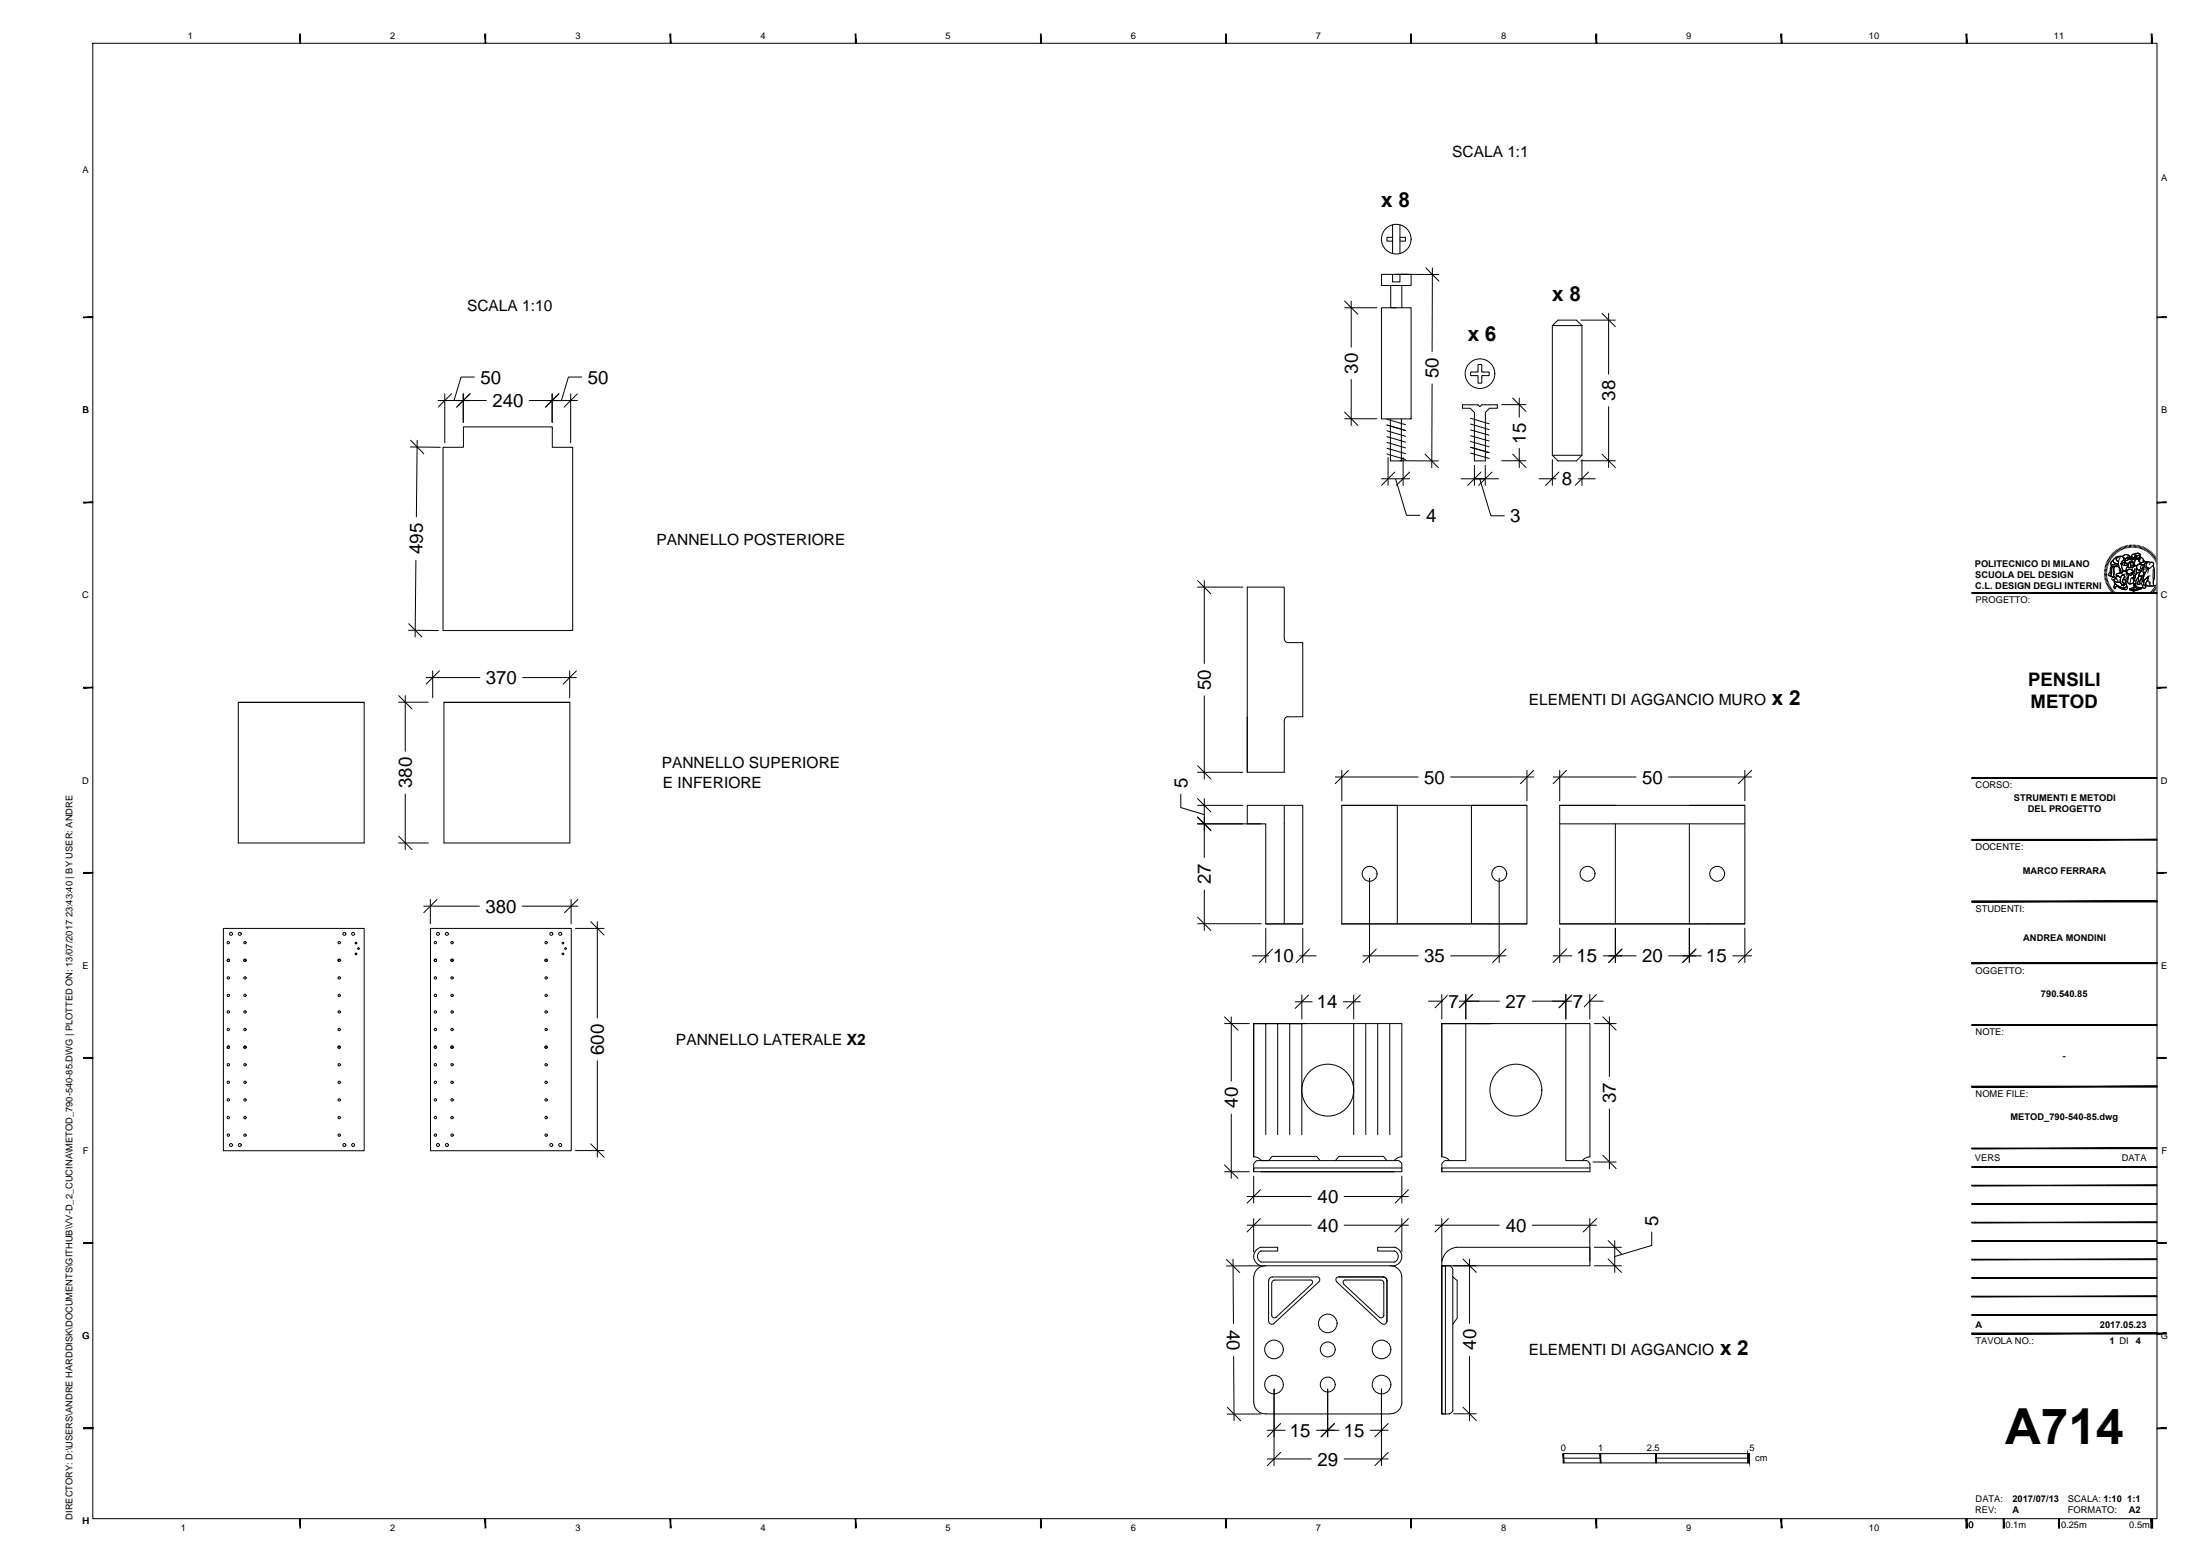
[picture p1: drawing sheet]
<svg xmlns="http://www.w3.org/2000/svg" width="594mm" height="420mm" viewBox="0 0 594 420" stroke-linecap="round" stroke-linejoin="round" font-family="sans-serif">
<!-- layer: Layer1 -->
<g fill="none" stroke="#000" stroke-width=".27">
<path d="M374 77.1h6M376 64.1h-1.5v1h1.5M376 74.1v2h2v-2M376 60.7v7.8M377 74.1h4v3h-8v-3h7M378 64.1h1.5v1h-1.5M378 60.7v7.8M373 83.1h8v30h-8zM377 83.1h-1.5v-6h3v6M399.1 98.4h1v2.1h2v.9h-2v2.1h-1v-2.1h-2v-.9h2zM419.2 87.9v35h8v-35M419.2 87.9l1.5-1.5h5l1.5 1.5"/>
<path d="M419.2 87.9h8M374.5 113.2l5.1 1.5M374.5 114.8l5.1 1.4M374.5 119.5l5.1 1.4M374.5 117.9l5.1 1.5M374.5 116.3l5.1 1.5M375.5 113.1v11.4h2.9v-11.4M394.9 109.3h4.2l.5 .5 .5-.5h4.2v.9h-2.1l-1.1 1.2v13.1h-3v-13.1l-1.1-1.2h-2.1zM397.1 112.9l5 1.5M397.1 117.6l5 1.5M397.1 116.1l5 1.4M397.1 114.5l5 1.5"/>
<path d="M397.1 119.2l5 1.5M119.6 120.8h5.5v-5.5h24v5.5h5.5v49.5h-35zM374.5 121l5.1 1.5M374.5 122.6l5.1 1.5M397.1 120.8l5 1.4M397.1 122.3l5 1.5M419.2 122.9l1.5 1.6h5l1.5-1.6M346.8 172.6v-14.1h-10v50h10v-14M346.8 172.5a1 1 0 0 0 1 1h4v20h-4M64.3 189.7h34v37.9h-34zM64.3 189.7h34M119.9 189.7h34v37.9h-34z"/>
<path d="M119.9 189.7h34M336.8 193.5v15M347.8 193.5a.99 .99 0 0 0-1 1M346.8 217.5v32h-5v-27h-5v-5h15v32h-5M362.3 217.5h15v32M412.3 217.5h-15v32M421.2 217.5h15M456.2 217.5h15M421.2 222.5h50M436.2 222.5v27M456.2 222.5v27M60.3 250.7h38v60h-38z"/>
<path d="M116.2 250.7h38.1v60h-38.1zM341.8 249.5h10M402.3 249.5h10v-32h-50v32h50M461.2 249.5h10v-32h-50v32h50M338.5 276.4v36M341.8 276.4h3.2v30M345 276.4h3.3v30M351.5 276.4h-3.2h3.2v30M352.6 276.4h-14.1h3.3v30M365.5 276.4v30M368.8 276.4v30M372 276.4v30"/>
<path d="M375.3 276.4v30M389.3 276.4v36v-36h40v36l-1.2 .3-.7 .6M395.8 276.4v37l-5.5-.1-.6 .4-.4 .7M399.1 276.4h3.2h-13h14M422.8 276.4v37l5.5-.1 .7 .4 .3 .7M338.5 312.4v-36h40v36M338.5 314.4v2M338.6 312.4l.9 .1 1.1 .9h36.9M356.5 313.4l-1-1.1h-12l-.9 1.1-3.1-.1-.6 .4-.4 .7M360.6 313.4l1-1.1h12l.9 1.1M377.5 313.3l.7 .4 .3 .7M378.5 315.4h-40v1"/>
<path d="M378.5 314.4v2h-40M378.6 312.4l-.9 .1-1.1 .8M389.3 314.4v2M389.4 312.4l.9 .1 1.1 .9M429.3 315.4h-40v1M429.3 314.4v2h-40M340.5 337.8h4.5v-1h-4.5a2.58 2.58 0 0 0-2 2.5 2.58 2.58 0 0 0 2 2.5h36.1a2.58 2.58 0 0 0 1.9-2.5 2.58 2.58 0 0 0-2-2.5h-4.5v1h4.6M340.6 337.8a1.63 1.63 0 0 0-1 1.5 1.63 1.63 0 0 0 1 1.5M376.6 337.8a1.63 1.63 0 0 1 1 1.5 1.63 1.63 0 0 1-1 1.5h-36.1M393.3 336.8h36v5h-40M393.4 336.8a4.5 4.5 0 0 0-4 5M338.5 344.8l.1 34a3.1 3.1 0 0 0 3.2 3"/>
<path d="M341.8 341.8a3.1 3.1 0 0 0-3.2 3M342.6 345.8v11M343.6 344.8h11.9M343.6 344.8a.99 .99 0 0 0-1 1M354.3 346.7l.2-.5a.57 .57 0 0 0-.8-.5h-9.5a.78 .78 0 0 0-.7 .7l-.1 8.9 .2 .4 .5 .2 .5-.2 9.6-9M355.5 344.8a.78 .78 0 0 1 .8 .4 .78 .78 0 0 1-.1 .9l-12.2 11.3a.84 .84 0 0 1-.9 .1 .84 .84 0 0 1-.5-.7M361.6 344.8h11.9a.99 .99 0 0 1 1 1M361.6 344.8a.78 .78 0 0 0-.8 .4 .78 .78 0 0 0 .1 .9M372.9 345.7l-9.8-.1-.4 .6 .1 .5M372.9 345.7a.78 .78 0 0 1 .8 .7v8.9l-.2 .4-.5 .2-.5-.2-9.7-9M374.5 345.8v11a.87 .87 0 0 1-.5 .7 .87 .87 0 0 1-.9-.1l-12.2-11.3M375.3 341.8a3.1 3.1 0 0 1 3.2 3"/>
<path d="M378.5 344.8v34a3.1 3.1 0 0 1-3.2 3M389.3 341.8h1v40h-1v-40v40h2l.7-.4 .3-.6M389.3 341.8h2M391.3 341.8l.7 .3 .3 .7M392.3 344.8l1.2 1v10.1l-1.2 1.7M392.3 342.8v38M341.8 381.8h33.5"/>
<circle cx="377" cy="64.6" r="4"/>
<circle cx="399.6" cy="100.9" r="4"/>
<circle cx="369.8" cy="235.9" r="2.01"/>
<circle cx="404.9" cy="235.9" r="2.01"/>
<circle cx="428.7" cy="235.9" r="2.01"/>
<circle cx="463.7" cy="235.9" r="2.01"/>
<circle cx="61.7" cy="259.3" r=".32"/>
<circle cx="61.7" cy="254.5" r=".32"/>
<circle cx="62.4" cy="252.2" r=".4"/>
<circle cx="64.7" cy="252.2" r=".4"/>
<circle cx="66.1" cy="254.5" r=".32"/>
<circle cx="66.1" cy="259.3" r=".32"/>
<circle cx="91.6" cy="254.5" r=".32"/>
<circle cx="91.6" cy="259.3" r=".32"/>
<circle cx="93" cy="252.2" r=".4"/>
<circle cx="95.4" cy="252.2" r=".4"/>
<circle cx="96.1" cy="257.6" r=".23"/>
<circle cx="96.1" cy="254.7" r=".23"/>
<circle cx="96.8" cy="256.1" r=".23"/>
<circle cx="117.6" cy="254.5" r=".32"/>
<circle cx="117.6" cy="259.3" r=".32"/>
<circle cx="118.3" cy="252.2" r=".4"/>
<circle cx="120.7" cy="252.2" r=".4"/>
<circle cx="122.1" cy="259.3" r=".32"/>
<circle cx="122.1" cy="254.5" r=".32"/>
<circle cx="147.5" cy="254.5" r=".32"/>
<circle cx="147.5" cy="259.3" r=".32"/>
<circle cx="148.9" cy="252.2" r=".4"/>
<circle cx="151.3" cy="252.2" r=".4"/>
<circle cx="152" cy="257.6" r=".23"/>
<circle cx="152" cy="254.7" r=".23"/>
<circle cx="152.7" cy="256.1" r=".23"/>
<circle cx="61.7" cy="273.2" r=".32"/>
<circle cx="61.7" cy="278" r=".32"/>
<circle cx="61.7" cy="264.1" r=".32"/>
<circle cx="61.7" cy="268.8" r=".32"/>
<circle cx="66.1" cy="273.2" r=".32"/>
<circle cx="66.1" cy="278" r=".32"/>
<circle cx="66.1" cy="264.1" r=".32"/>
<circle cx="66.1" cy="268.8" r=".32"/>
<circle cx="91.6" cy="273.2" r=".32"/>
<circle cx="91.6" cy="278" r=".32"/>
<circle cx="91.6" cy="264.1" r=".32"/>
<circle cx="91.6" cy="268.8" r=".32"/>
<circle cx="117.6" cy="264.1" r=".32"/>
<circle cx="117.6" cy="273.2" r=".32"/>
<circle cx="117.6" cy="278" r=".32"/>
<circle cx="117.6" cy="268.8" r=".32"/>
<circle cx="122.1" cy="273.2" r=".32"/>
<circle cx="122.1" cy="278" r=".32"/>
<circle cx="122.1" cy="264.1" r=".32"/>
<circle cx="122.1" cy="268.8" r=".32"/>
<circle cx="147.5" cy="264.1" r=".32"/>
<circle cx="147.5" cy="273.2" r=".32"/>
<circle cx="147.5" cy="278" r=".32"/>
<circle cx="147.5" cy="268.8" r=".32"/>
<circle cx="61.7" cy="287.5" r=".32"/>
<circle cx="61.7" cy="292.2" r=".32"/>
<circle cx="61.7" cy="297" r=".32"/>
<circle cx="61.7" cy="282.8" r=".32"/>
<circle cx="66.1" cy="297" r=".32"/>
<circle cx="66.1" cy="282.8" r=".32"/>
<circle cx="66.1" cy="287.5" r=".32"/>
<circle cx="66.1" cy="292.2" r=".32"/>
<circle cx="91.6" cy="292.2" r=".32"/>
<circle cx="91.6" cy="287.5" r=".32"/>
<circle cx="91.6" cy="297" r=".32"/>
<circle cx="91.6" cy="282.8" r=".32"/>
<circle cx="117.6" cy="287.5" r=".32"/>
<circle cx="117.6" cy="282.8" r=".32"/>
<circle cx="117.6" cy="292.2" r=".32"/>
<circle cx="117.6" cy="297" r=".32"/>
<circle cx="122.1" cy="287.5" r=".32"/>
<circle cx="122.1" cy="292.2" r=".32"/>
<circle cx="122.1" cy="297" r=".32"/>
<circle cx="122.1" cy="282.8" r=".32"/>
<circle cx="147.5" cy="282.8" r=".32"/>
<circle cx="147.5" cy="287.5" r=".32"/>
<circle cx="147.5" cy="297" r=".32"/>
<circle cx="147.5" cy="292.2" r=".32"/>
<circle cx="358.5" cy="294.4" r="7"/>
<circle cx="409.3" cy="294.4" r="7"/>
<circle cx="61.7" cy="306.5" r=".32"/>
<circle cx="61.7" cy="301.8" r=".32"/>
<circle cx="62.4" cy="309.2" r=".4"/>
<circle cx="64.7" cy="309.2" r=".4"/>
<circle cx="66.1" cy="306.5" r=".32"/>
<circle cx="66.1" cy="301.8" r=".32"/>
<circle cx="91.6" cy="306.5" r=".32"/>
<circle cx="91.6" cy="301.8" r=".32"/>
<circle cx="93" cy="309.2" r=".4"/>
<circle cx="95.4" cy="309.2" r=".4"/>
<circle cx="117.6" cy="306.5" r=".32"/>
<circle cx="117.6" cy="301.8" r=".32"/>
<circle cx="118.3" cy="309.2" r=".4"/>
<circle cx="120.7" cy="309.2" r=".4"/>
<circle cx="122.1" cy="301.8" r=".32"/>
<circle cx="122.1" cy="306.5" r=".32"/>
<circle cx="147.5" cy="306.5" r=".32"/>
<circle cx="147.5" cy="301.8" r=".32"/>
<circle cx="148.9" cy="309.2" r=".4"/>
<circle cx="151.3" cy="309.2" r=".4"/>
<circle cx="358.5" cy="357.4" r="2.52"/>
<circle cx="344" cy="364.4" r="2.52"/>
<circle cx="344" cy="373.9" r="2.52"/>
<circle cx="358.5" cy="364.4" r="2.01"/>
<circle cx="358.5" cy="373.9" r="2.01"/>
<circle cx="373.1" cy="364.4" r="2.52"/>
<circle cx="373.1" cy="373.9" r="2.52"/>
</g>
<!-- layer: IF-ANNO SYMB -->
<g fill="none" stroke="#000" stroke-width=".27">
<path d="M378.2 74.1h10.4M385 72.3l3.6 3.6M386.8 72.3l-.1 22.6M363.1 83.1h8.7M363.1 81.3l3.6 3.6M364.9 81.3v12.4M426.9 86.4h9.3M432.6 84.6l3.6 3.6M434.4 84.6v16.4M110.9 118.9l3.5 3.6M112.6 118.9l-.2 20.7M118.3 108.2h13"/>
<path d="M120.1 106.3v13.3M121.9 106.3l-3.6 3.6M125.1 106.3v7.8M126.9 106.3l-3.6 3.6M128.1 101.8h-3.6l-1.9 6.4M142.9 108.2h13M149.1 106.3v7.8M150.9 106.3l-3.6 3.6M154.1 106.3v13.3M155.9 106.3l-3.6 3.6M157.1 101.8h-3.6l-1.9 6.4M363.1 113.1h8.7"/>
<path d="M363.1 111.3l3.6 3.6M364.9 102.4v12.5M386.7 103.7l-.1 22.6M405.5 109.3h6.6M408.5 107.5l3.6 3.6M410.3 107.5v5.1M434.4 109.8v16.4M110.8 120.7l8.1 .1M373 129.3h7.7M374.8 123.5v7.6M376.6 127.5l-3.6 3.6M376.9 129.3l2.9 9.8h3.6"/>
<path d="M378 124.4l10.4 .1M378.9 123.5v7.6M380.7 127.5l-3.6 3.6M384.8 122.6l3.6 3.7M394.5 129.3h3.6M398.1 129.3h3h-3M398.1 125.6v5.5M399.6 129.3l3 10h3.6M399.9 127.5l-3.6 3.6M401.1 129.3h3.6M401.1 125.6v5.5M402.9 127.5l-3.6 3.6"/>
<path d="M405.5 124.4h6.6M408.5 122.6l3.6 3.6M410.3 121.1v5.1M415.6 129.3h4.6M419.2 124.1v7M421 127.5l-3.6 3.6M426.2 129.3h4.6M426.9 124.4h9.3M427.2 124.1v7M429 127.5l-3.6 3.6M432.6 122.6l3.6 3.6M112.3 151.3l-.2 20.7"/>
<path d="M323.4 158.5h12.2M323.4 156.8l3.6 3.6M325.2 156.8v22.4M110.3 170.2l8.1 .1M110.4 168.4l3.5 3.6M107.7 189.6h8M107.7 187.8l3.6 3.6M109.4 187.8v15.1M115.1 183h14.5M116.8 181.1v7.3M118.7 181.1l-3.6 3.6M141.1 183h14.6"/>
<path d="M153.8 181.1v7.3M155.7 181.1l-3.6 3.6M325.2 187.9v22.5M109.4 214.4v15M318.9 214.5v3.6l6.3 1.9M323.4 208.5h12.2M323.4 206.8l3.6 3.6M323.4 217.5h12.2M323.4 215.6l3.6 3.6M325.2 215.6v15.9M360.6 209.8h22.3M362.3 208v8.2"/>
<path d="M364.2 208l-3.6 3.6M391.7 209.8h22.4M412.3 208v8.2M414.1 208l-3.6 3.6M419.4 209.8h22.4M421.2 208v8.2M423 208l-3.6 3.6M450.6 209.8h22.4M471.2 208v8.2M473 208l-3.6 3.6M107.7 227.6h8M107.7 225.8l3.6 3.6"/>
<path d="M323.4 222.5h17.2M323.4 220.6l3.6 3.6M369.8 237.2v22.7M404.8 237.2v22.7M114.4 244.7h15.1M116.2 242.9v6.6M118 242.9l-3.6 3.6M141 244.7h15M154.2 242.9v6.6M155.4 250.7h7.7M156 242.9l-3.6 3.6M159.5 248.9l3.6 3.6"/>
<path d="M161.3 248.9v26M323.4 249.4h17.2M323.4 247.7l3.6 3.5M325.2 240.4v10.8M338.2 258.1h4.4M341.8 250.7v9.2M343.6 256.3l-3.6 3.6M351 258.1h4.4M351.8 250.7v9.2M353.6 256.3l-3.6 3.6M368 258.1h14.9M371.6 256.3l-3.6 3.6"/>
<path d="M391.7 258.1h15M406.7 256.3l-3.6 3.6M419.4 258.1h5.1M421.2 250.7v9.2M423 256.3l-3.6 3.6M432.9 258.1h8.9M436.2 250.7v9.2M438 256.3l-3.6 3.6M450.6 258.1h8.8M456.2 250.7v9.2M458 256.3l-3.6 3.6M467.9 258.1h5.1"/>
<path d="M471.2 250.7v9.2M473 256.3l-3.6 3.6M330.7 276.4h6.7M330.7 274.6l3.6 3.6M332.5 274.6v17.3M349.8 270.5h4.5M351.5 268.7v6.5M353.4 268.7l-3.6 3.6M362.8 270.5h4.5M365.5 268.7v6.5M367.3 268.7l-3.6 3.6M385.7 270.3h3.9"/>
<path d="M389.3 268.5v6.7M391.1 268.5l-3.6 3.6M394 270.3h10.9M395.8 268.5v6.7M397.6 268.5l-3.6 3.6M413.7 270.3h10.9M422.8 268.5v6.7M424.6 268.5l-3.6 3.6M429 270.3h3.9M429.3 268.5v6.7M430.5 276.4h5.9M431.1 268.5l-3.6 3.6"/>
<path d="M432.8 274.6l3.6 3.6M434.6 274.6v16.1M161.3 286.5v26M434.6 299.5v16.1M155.4 310.7h7.7M159.5 308.9l3.6 3.6M330.7 316.4h6.7M330.7 314.6l3.6 3.6M332.5 300.8v17.4M338.5 317.6v7.3M378.5 317.6v7.3M430.1 313.8h6.3"/>
<path d="M432.8 312l3.6 3.6M336.8 323.1h17.3M336.8 330.8h17.3M338.5 329.1v9M340.4 321.3l-3.6 3.6M340.4 329.1l-3.6 3.6M363 323.1h17.3M363 330.8h17.3M378.5 329.1v9M380.3 321.3l-3.6 3.6M380.3 329.1l-3.6 3.6M387.5 330.8h17.4"/>
<path d="M389.3 329.1v11.5M391.1 329.1l-3.6 3.6M395.1 340l3.6 3.6M396.8 340v17.3M413.8 330.8h17.3M429.3 329.1v11.5M430.5 336.8h7.4M431.1 329.1l-3.6 3.6M434.3 335l3.6 3.6M434.3 340l3.6 3.6M436 335v8.6M446 332.7v3.6l-10 3"/>
<path d="M331.2 340.1l3.6 3.5M333 340l.1 17.4M340.4 341.8h-9.2M392.5 341.8h6.2M430.5 341.8h7.4M333.1 366.3l.1 17.3M344 375.1v20.7M358.5 375.1v12.9M373 375.1v20.7M395.1 380l3.6 3.6M396.8 366.2v17.4M331.4 380l3.6 3.6"/>
<path d="M340.6 381.8h-9.2M342.2 394h11.9M342.2 386.2h4.8M345.8 392.2l-3.6 3.6M345.8 384.4l-3.6 3.6M355.5 386.2h6.1M360.3 384.4l-3.6 3.6M363 394h11.9M370 386.2h4.9M374.9 392.2l-3.6 3.6M374.9 384.4l-3.6 3.6M392.5 381.8h6.2"/>
</g>
<g fill="#fff" stroke="#fff" stroke-width=".27">
<path d="M323 180.6v5.9h4.4zM323 180.6h4.4v5.9z"/>
<path d="M384.4 207.6v4.4l5.9-4.4zM384.4 212l5.9-4.4v4.4z"/>
<path d="M443.2 207.6v4.4l5.9-4.4zM443.2 212l5.9-4.4v4.4z"/>
<path d="M425.9 255.9v4.4l5.6-4.4zM425.9 260.3l5.6-4.4v4.4z"/>
<path d="M443.2 255.9v4.4l6-4.4zM443.2 260.3l6-4.4v4.4z"/>
<path d="M460.9 255.9v4.4l5.6-4.4zM460.9 260.3l5.6-4.4v4.4z"/>
<path d="M384.4 255.9v4.4l5.9-4.4zM384.4 260.3l5.9-4.4v4.4z"/>
<path d="M344 255.9v4.4l5.5-4.4zM344 260.3l5.5-4.4v4.4z"/>
<path d="M316.7 209.9v3.1h4.4zM316.7 209.9h4.4v3.1z"/>
<path d="M323 233v5.9h4.4zM323 233h4.4v5.9z"/>
<path d="M355.5 320.9v4.3l6-4.3zM355.5 325.2l6-4.3v4.3z"/>
<path d="M330.3 293.4v6h4.4zM330.3 293.4h4.4v6z"/>
<path d="M391 268.2v4.3l3.1-4.3zM394.1 268.2v4.3h-3.1z"/>
<path d="M406.4 268.2v4.3l5.9-4.3zM406.4 272.5l5.9-4.3v4.3z"/>
<path d="M424.6 268.2v4.3l3-4.3zM427.6 268.2v4.3h-3z"/>
<path d="M355.8 268.4v4.3l5.5-4.3zM355.8 272.7l5.5-4.3v4.3z"/>
<path d="M330.9 358.9l4.4 5.9v-6zM330.9 358.9l4.4 5.9-4.4 .1z"/>
<path d="M355.5 328.6v4.4l6-4.4zM355.5 333l6-4.4v4.4z"/>
<path d="M355.6 391.8v4.4l5.9-4.4zM355.6 396.2l5.9-4.4v4.4z"/>
<path d="M348.5 384v4.4l5.6-4.4zM348.5 388.4l5.6-4.4v4.4z"/>
<path d="M363 384v4.4l5.6-4.4zM363 388.4l5.6-4.4v4.4z"/>
<path d="M443.8 328.1v3.2h4.4zM443.8 328.1h4.4v3.2z"/>
<path d="M394.6 358.8v6h4.4zM394.6 358.8h4.4v6z"/>
<path d="M406.3 328.6v4.4l6-4.4zM406.3 333l6-4.4v4.4z"/>
<path d="M432.4 292.1v5.9h4.4zM432.4 292.1h4.4v5.9z"/>
<path d="M362.7 95.2v5.8h4.4zM362.7 95.2h4.4v5.8z"/>
<path d="M384.5 96.4v5.8h4.4zM384.5 96.4h4.4v5.8z"/>
<path d="M384.9 137v4.3l3.2-4.3zM388.1 137v4.3h-3.2z"/>
<path d="M408.1 114.1v5.5h4.4zM408.1 114.1h4.4v5.5z"/>
<path d="M407.7 137.1v4.4l3-4.4zM410.7 137.1v4.4h-3z"/>
<path d="M421.6 127.1v4.4l3.1-4.4zM424.7 127.1v4.4h-3.1z"/>
<path d="M432.2 102.5v5.9h4.4zM432.2 102.5h4.4v5.9z"/>
<path d="M132.8 106v4.4l8.7-4.4zM132.8 110.4l8.7-4.4v4.4z"/>
<path d="M129.5 99.6v4.4l5.9-4.4zM129.5 104l5.9-4.4v4.4z"/>
<path d="M158.5 99.6v4.4l5.9-4.4zM158.5 104l5.9-4.4v4.4z"/>
<path d="M110.2 141v8.9h4.4zM110.2 141l4.4 .1v8.8z"/>
<path d="M131 180.8v4.4l8.7-4.4zM131 185.2l8.7-4.4v4.4z"/>
<path d="M107.2 204.3v8.6h4.4zM107.2 204.3h4.4v8.6z"/>
<path d="M130.9 242.5v4.4l8.7-4.4zM130.9 246.9l8.7-4.4v4.4z"/>
<path d="M159.1 276.4v8.6h4.4zM159.1 276.4h4.4v8.6z"/>
</g>
<!-- layer: G-ANNO-TTLB -->
<g fill="#000" stroke="#000" stroke-width=".27">
<path d="M81 9.2l.2 2.5v-2.5zM81 9.2l.2 2.5h-.2z"/>
<path d="M131 9.2l.1 2.5v-2.5zM131 9.2l.1 2.5h-.1z"/>
<path d="M181 9.2l.1 2.5v-2.5zM181 9.2l.1 2.5h-.1z"/>
<path d="M231 9.2l.1 2.5v-2.5zM231 9.2l.1 2.5h-.1z"/>
<path d="M281 9.2l.1 2.5v-2.5zM281 9.2l.1 2.5h-.1z"/>
<path d="M331 9.2l.1 2.5v-2.5zM331 9.2l.1 2.5h-.1z"/>
<path d="M381 9.2l.1 2.5v-2.5zM381 9.2l.1 2.5h-.1z"/>
<path d="M431 9.2l.2 2.5v-2.5zM431 9.2l.2 2.5h-.2z"/>
<path d="M480.9 9.2l.3 2.5v-2.5zM480.9 9.2l.3 2.5h-.3z"/>
<path d="M530.9 9.2l.3 2.5v-2.5zM530.9 9.2l.3 2.5h-.3z"/>
<path d="M580.9 9.2l.3 2.5v-2.5zM580.9 9.2l.3 2.5h-.3z"/>
<path d="M22.6 85.8h2.5v-.2zM22.6 85.6h2.5l-2.5 .2z"/>
<path d="M582.5 85.8h2.5v-.2zM582.5 85.6h2.5l-2.5 .2z"/>
<path d="M22.6 135.8h2.5v-.2zM22.6 135.6h2.5l-2.5 .2z"/>
<path d="M582.5 135.8h2.5v-.2zM582.5 135.6h2.5l-2.5 .2z"/>
<path d="M532.5 160.2h50v-.2zM532.5 160h50l-50 .2z"/>
<path d="M22.6 185.8h2.5v-.2zM22.6 185.6h2.5l-2.5 .2z"/>
<path d="M582.5 185.8h2.5v-.2zM582.5 185.6h2.5l-2.5 .2z"/>
<path d="M532.5 210.2h50v-.2zM532.5 210h50l-50 .2z"/>
<path d="M22.6 235.8h2.5v-.2zM22.6 235.6h2.5l-2.5 .2z"/>
<path d="M532.5 226.9h50v-.2zM532.5 226.7h50l-50 .2z"/>
<path d="M582.5 235.8h2.5v-.2zM582.5 235.6h2.5l-2.5 .2z"/>
<path d="M532.5 243.3v.2l50-.2zM532.5 243.5l50-.2v.2z"/>
<path d="M532.5 243.5h50v-.2zM532.5 243.3h50l-50 .2z"/>
<path d="M532.5 260v.2l50-.2zM532.5 260.2l50-.2v.2z"/>
<path d="M532.5 260v.2l50-.2zM532.5 260.2l50-.2v.2z"/>
<path d="M532.5 276.7v.2l50-.2zM532.5 276.9l50-.2v.2z"/>
<path d="M532.5 260v.2l50-.2zM532.5 260.2l50-.2v.2z"/>
<path d="M532.5 260v.2l50-.2zM532.5 260.2l50-.2v.2z"/>
<path d="M22.6 285.8h2.5v-.2zM22.6 285.6h2.5l-2.5 .2z"/>
<path d="M532.5 293.3v.2l50-.2zM532.5 293.5l50-.2v.2z"/>
<path d="M532.5 293.3v.2l50-.2zM532.5 293.5l50-.2v.2z"/>
<path d="M582.5 285.8h2.5v-.2zM582.5 285.6h2.5l-2.5 .2z"/>
<path d="M532.5 315h50zM532.5 315.2l50-.2z"/>
<path d="M532.5 310v.2l50-.2zM532.5 310.2l50-.2v.2z"/>
<path d="M22.6 335.7h2.5v-.1zM22.6 335.6h2.5l-2.5 .1z"/>
<path d="M532.5 335h50zM532.5 335.2l50-.2z"/>
<path d="M532.5 330h50zM532.5 330.2l50-.2z"/>
<path d="M532.5 325h50zM532.5 325.2l50-.2z"/>
<path d="M532.5 320h50zM532.5 320.2l50-.2z"/>
<path d="M582.5 335.7h2.5v-.1zM582.5 335.6h2.5l-2.5 .1z"/>
<path d="M532.5 355h50zM532.5 355.1l50-.1z"/>
<path d="M532.5 350h50zM532.5 350.1l50-.1z"/>
<path d="M532.5 345h50zM532.5 345.1l50-.1z"/>
<path d="M532.5 340h50zM532.5 340.1l50-.1z"/>
<path d="M532.5 360v.2l50-.2zM532.5 360.2l50-.2v.2z"/>
<path d="M532.5 360v.2l50-.2zM532.5 360.2l50-.2v.2z"/>
<path d="M582.5 360.2h2.5v-.2zM582.5 360h2.5l-2.5 .2z"/>
<path d="M582.5 360.2h2.5v-.2zM582.5 360h2.5l-2.5 .2z"/>
<path d="M22.6 385.8h2.5v-.2zM22.6 385.6h2.5l-2.5 .2z"/>
<path d="M22.6 385.7h2.5v-.2zM22.6 385.5h2.5l-2.5 .2z"/>
<path d="M422.1 392.5v2.5h.2zM422.1 392.5h.2v2.5z"/>
<path d="M432.1 392.5l.2 2.5v-2.5zM432.1 392.5l.2 2.5h-.2z"/>
<path d="M447.1 392.5l.2 2.5v-2.5zM447.1 392.5l.2 2.5h-.2z"/>
<path d="M471.9 392.5l.5 2.5v-2.5zM471.9 392.5l.5 2.5h-.5z"/>
<path d="M582.5 385.8h2.5v-.2zM582.5 385.6h2.5l-2.5 .2z"/>
<path d="M81 410.1l.2 2.5v-2.5zM81 410.1l.2 2.5h-.2z"/>
<path d="M131 410.1l.1 2.5v-2.5zM131 410.1l.1 2.5h-.1z"/>
<path d="M181 410.1l.1 2.5v-2.5zM181 410.1l.1 2.5h-.1z"/>
<path d="M231 410.1l.1 2.5v-2.5zM231 410.1l.1 2.5h-.1z"/>
<path d="M281 410.1l.1 2.5v-2.5zM281 410.1l.1 2.5h-.1z"/>
<path d="M331 410.1l.1 2.5v-2.5zM331 410.1l.1 2.5h-.1z"/>
<path d="M381 410.1l.1 2.5v-2.5zM381 410.1l.1 2.5h-.1z"/>
<path d="M431 410.1l.2 2.5v-2.5zM431 410.1l.2 2.5h-.2z"/>
<path d="M480.9 410.1l.3 2.5v-2.5zM480.9 410.1l.3 2.5h-.3z"/>
<path d="M530.9 410.1v2.5h.3zM530.9 410.1h.3v2.5z"/>
<path d="M530.9 410.1l.3 2.5v-2.5zM530.9 410.1l.3 2.5h-.3z"/>
<path d="M541 410.1l.1 2.5v-2.5zM541 410.1l.1 2.5h-.1z"/>
<path d="M541 410.1l.1 2.5v-2.5zM541 410.1l.1 2.5h-.1z"/>
<path d="M556 410.1l.1 2.5v-2.5zM556 410.1l.1 2.5h-.1z"/>
<path d="M556 410.1l.1 2.5v-2.5zM556 410.1l.1 2.5h-.1z"/>
<path d="M580.9 410.1l.3 2.5v-2.5zM580.9 410.1l.3 2.5h-.3z"/>
<path d="M580.8 410.1l.5 2.5v-2.5zM580.8 410.1l.5 2.5h-.5z"/>
</g>
<!-- layer: G-ANNO-LOGO -->
<g fill="none" stroke="#000" stroke-width=".27">
<path d="M568.2 154.4h.7M568.2 154.8h.7M568.2 155.1h.7M568.3 154.1h.7M568.3 153.7l.7 .1M568.4 153.3l.6 .2M568.5 153l.6 .2M568.5 152.7l.7 .2M568.6 152.3l.7 .2M568.7 152l.7 .2M568.9 151.6l.6 .3M568.9 155.4l-.7 .1"/>
<path d="M569 155.7l-.7 .1M569 156.1l-.6 .1M569 151.3l.7 .3M569.1 156.4l-.7 .1M569.2 156.7l-.7 .2M569.2 151l.6 .3M569.3 157l-.7 .2M569.4 157.3l-.7 .3M569.4 150.7l.6 .4M569.5 157.6l-.6 .3M569.6 150.4l.5 .4M569.6 157.9l-.6 .3"/>
<path d="M569.8 150.1l.6 .4M569.8 158.2l-.6 .3M570 158.5l-.6 .3M570.1 149.9l.5 .4M570.1 152.4l.7 .1a.88 .88 0 0 0 1.3-.1v.6h-.3l-1.5-.1zM570.1 152.4l.1 .5M570.1 158.8l-.5 .3M570.3 149.6l.5 .4M570.3 152.9l-.2 .4-.2 1.6-.3 .5 .4 .2M570.3 159l-.5 .4M570.5 153h.5l-.3 2.8a.42 .42 0 0 1-.7-.4zM570.5 149.3l.5 .5"/>
<path d="M570.5 159.3l-.5 .4M570.6 151.3l.1-.1a.86 .86 0 0 0 1 1.1l.3 .1-.6 .3-.4-.2a.66 .66 0 0 1-.7 0 .66 .66 0 0 1-.3-.6zM570.6 153l-.4 .5v1.5l-.2 .6 .7 .2M570.7 151.2l-.5 .5a.45 .45 0 0 0-.2 .5 .45 .45 0 0 0 .5 .3h.5l.4 .2 .7-.3M570.7 159.5l-.5 .5M570.8 149.1l.4 .5M570.8 151a1.93 1.93 0 0 1 2-.8 1.02 1.02 0 0 0-1.3 1.1 .73 .73 0 0 1 .6 1.1 1.07 1.07 0 0 1-1.3-1.4zM570.8 156.5a.71 .71 0 0 0 .8 .7l1-.1M570.9 153h1.2l.6 1.2a.72 .72 0 0 1-.9 .7 .4 .4 0 0 0-.3 .3 .4 .4 0 0 0 .1 .4l-.3 .4-.2-.1a.43 .43 0 0 1-.3-.7zM570.9 156.9l.7 .3 1-.1 .3 1 .3-.3 .2 .4-.1-.5 .3 .4-.2-.5 .5 .2-.2-.3a.57 .57 0 0 1-.6-.5 .57 .57 0 0 1 .4-.6l.3 .1 .2 .7a.92 .92 0 0 1 .2 1.1 .92 .92 0 0 1-1 .5l-.2-.1a2.73 2.73 0 0 1-2.1-1.7zM570.9 156.9a1.57 1.57 0 0 0 1.4 1.5l1.4 .6M570.9 159.8l-.4 .4"/>
<path d="M571 153l-.2 .6v2.2M571.1 157.6l.7 .5 1.3 .6a.82 .82 0 0 0 1.2-.5l.2 .3a.67 .67 0 0 1-.4 .7 .67 .67 0 0 1-.7-.1l-1-.3a.74 .74 0 0 0-1.2-.3l.1 .4h-.4a.87 .87 0 0 1 .1-1.2zM571.1 157.6l-.1 .3a.69 .69 0 0 0 .1 1.1l.2-.2-.1-.1a.57 .57 0 0 1 .5-.4 .57 .57 0 0 1 .6 .4l.7 .4a.99 .99 0 0 0 1.5-.2l-.2-.7M571.1 148.8l.4 .6M571.2 160l-.5 .5M571.3 156a.51 .51 0 0 0-.8-.1 .51 .51 0 0 0 .1 .8 .74 .74 0 0 1 .7-.4 .74 .74 0 0 1 .6 .5h.1M571.3 148.6l.5 .6M571.5 155l1.2-.4 .4 .1a.52 .52 0 0 1 .3-.5 .52 .52 0 0 1 .5 .1l.4 .1a1.07 1.07 0 0 1 .4 1.4 1.07 1.07 0 0 1-1.3 .6l.1-.4a.28 .28 0 0 0 .3-.3 .28 .28 0 0 0-.3-.3l-.4-.1-.5 .7-.7-.6-.3 .2zM571.5 155.7l.4-.3 .7 .6v1.1a1.51 1.51 0 0 1-1.7-.3l-.1-.3 .6-.2-.1-.3zM571.6 148.4l.4 .6M571.8 150.5a1 1 0 0 1 1-.3 1 1 0 0 1 .7 .8l-.3 .5a1.96 1.96 0 0 0 .2 2.6l.2 .2a.47 .47 0 0 0-.6 .5 .51 .51 0 0 1-.3-.8l-.4-.7-.2-.9a.73 .73 0 0 0-.6-1.1v-.4zM571.8 155.3l.8 .7"/>
<path d="M571.9 155.4a.61 .61 0 0 0-.5 .9M571.9 148.3l.4 .5M572.1 153h-1.5a.55 .55 0 0 0-.6 .1 .55 .55 0 0 0-.2 .6v.7l-.5 .8 .3 .2M572.3 153.3l.2 1.4M572.3 148l.3 .7M572.5 150.5l-.3 .6-.1 1.4 .6 1.6a.35 .35 0 0 0 0 .4 .35 .35 0 0 0 .4 .2l.1-.4 .5-.1a.99 .99 0 0 1-.8-1.2 1.03 1.03 0 0 1 .3-1.6 .74 .74 0 0 0 .1-.9 .74 .74 0 0 0-.8-.3 1.47 1.47 0 0 0-1.8 1.5l1.3 .7M572.6 147.9l.3 .6M572.7 154.6l-.6 .2a.44 .44 0 0 0-.6 .1 .44 .44 0 0 0 .1 .6M572.8 150.2a1.02 1.02 0 0 0-1.3 1.1l.6 .3M572.9 147.7l.3 .7M573 155.4a.56 .56 0 0 1 .7 .5l-.2 .1-.3 .7a.33 .33 0 0 0-.1 .4 .33 .33 0 0 0 .3 .2l.5 .5-.5-.2 .2 .5-.3-.4 .1 .5-.2-.4-.3 .3 .1-.2a2.01 2.01 0 0 1 0-2.5zM573 155.4a.56 .56 0 0 1 .7 .5l-.2 .1-.2 .5a.51 .51 0 0 0-.2 .6 .51 .51 0 0 0 .5 .3l.3 .4-.5-.2 .3 .5-.4-.4 .1 .5-.2-.4-.3 .3 .1-.2a2.01 2.01 0 0 1 0-2.5z"/>
<path d="M573 152.1l.7-.3 .3 .3a.32 .32 0 0 0-.3 .2 .32 .32 0 0 0 .1 .4h-.1a.54 .54 0 0 1-.7-.6zM573 152.1a.61 .61 0 0 0 .8 .6M573.1 151.6l.9-.4-.2 .6-1.1 .4zM573.2 150.3a1.16 1.16 0 0 1 2 .2l-.1 .1-.5-.2-.5 .4-.7-.1M573.2 150.2l.5-.4h.5a.83 .83 0 0 1 1 .8l-.6-.2a.72 .72 0 0 1-1.2 .2zM573.2 147.6l.2 .7M573.4 150.6a.76 .76 0 0 0 1.2-.2l.4 .2-.2 .6-.4 .2-.4-.2-.6 .1zM573.6 147.5l.2 .6M573.7 154.2l.6 .2a1.04 1.04 0 0 1 0 1.8M573.7 152.1h.9l-.2 .1-.1 .5a.42 .42 0 0 1-.5-.1 .42 .42 0 0 1-.1-.5zM573.7 156.5l.6 1.6a.74 .74 0 0 1-1.1 .7M573.8 151.8l.2 .2"/>
<path d="M573.9 151.6l-.1 .2-1.1 .4M573.9 155.1l-.8 .2M573.9 147.4l.2 .6M574 151.2l-.4 .5M574 154.8l.8 .5M574.2 152.1a.32 .32 0 0 0-.5 .1 .32 .32 0 0 0 .1 .5h.5l.1-.5 .2-.1-.6 .1M574.2 155.2a.72 .72 0 0 1 .1 .9 .72 .72 0 0 1-.9 .3M574.3 154.4v-.1a1.09 1.09 0 0 1 1.7-.2l.2 .5-.2 .1-.2-.1-1.1 .5 .6 .3 .9-.8-.3-.6-1.1-.3-.5 .7-.2-.1 .2-1.1 .2-.2 1.4 .2 .5-.4v-.3l.6 .2 .1 1.1a.65 .65 0 0 0-.1 .9l-.3 .6-.5 .3-.1 .4h-.4l.3 .3 .2-.1v.4l.2-.2-.1 .3a.95 .95 0 0 1-1.1 1l-.9-.7 .3-.5 .2-1.1M574.3 154.2l.5-.5 1.1 .4a.3 .3 0 0 1 .3 .3 .3 .3 0 0 1-.3 .3l-.7 .2a.45 .45 0 0 1-.5 .2 .45 .45 0 0 1-.3-.4zM574.3 157.1l.8 .6M574.3 147.3l.1 .7M574.5 151.1v.1"/>
<path d="M574.5 150.7l.2 .1M574.6 156.4v1M574.6 153a1.28 1.28 0 0 0-.5 1.3M574.6 147.2l.1 .7M574.6 150.8h.1M574.7 155.1l1.1-.5a.63 .63 0 0 1-.4 .7 .63 .63 0 0 1-.7-.2zM574.7 155.9l-.3 1-.4 .3M574.8 155.2h.1M574.9 151l.9-.3 .2 .4-.4 .2zM575 151.8a.89 .89 0 0 1 1-.1 .89 .89 0 0 1 .4 1l-.2 .3-.2-.1a.79 .79 0 0 0-.6-1.3l-.2 .4 .2 .5a.46 .46 0 0 1-.1 .6 .46 .46 0 0 1-.6 0 .46 .46 0 0 1 .1-.7zM575 150.6l-.2 .5-.5 .3-.3-.2-.6 .1M575 147.2l.1 .7"/>
<path d="M575.1 159l1.9-.5 1.2 .3-2 .5zM575.1 159l1.1 .3v.3l-1.1-.3zM575.3 151.7a.8 .8 0 0 1 .9 .6 .8 .8 0 0 1-.6 .9h-.2l-.2-1.1zM575.3 147.2l.1 .6M575.4 150.7a.4 .4 0 0 1 .5-.2 .4 .4 0 0 1 .1 .6M575.4 156.1l-.3 1.6 1-.2M575.4 155.2v.1M575.4 150.5a.42 .42 0 0 1 .6 0 .42 .42 0 0 1 0 .6l-.2-.4-.4 .1zM575.5 154.9h.1M575.5 155.2h.1M575.5 154.9v.1M575.6 152h.1"/>
<path d="M575.6 151.9l-.2 .1M575.6 147.2l.1 .6M575.7 156h.4l.2-.6 .4-.1-.5 1.3v-.4l-.2 .1zM575.7 150.9l-.2-.2-.6 .3 .7 .3 .4-.2-.3-.4 .1 .3M575.8 153.2v.7M575.9 154.7l-.2 .3a.49 .49 0 0 1-.4 .3 .49 .49 0 0 1-.5-.2M575.9 151.8l.2 .3h-.1M576 151.9a.41 .41 0 0 0-.6-.2 .41 .41 0 0 0 0 .7v.1a.47 .47 0 0 1-.1 .7 .47 .47 0 0 1-.6-.1 .47 .47 0 0 1 .1-.7 .79 .79 0 0 1 .4-.7 .79 .79 0 0 1 .9 .1v.1a.71 .71 0 0 1 0 1.1l-.1-.3M576 147.2v.6M576.1 152.3h-.2M576.1 152.1l.1 .5h-.8M576.1 153l-.7 .2"/>
<path d="M576.2 159.3l2-.5v.2l-2 .6zM576.2 159.3v.3M576.2 155.9v.7l.2-.2M576.2 151l.2-.1 .1 .4-.3 .8M576.3 155.5h.1M576.3 150.5l.1 .5M576.4 152.5l-.2-.4 .3-.8-.1-.4-.2 .1-.2-.5a.49 .49 0 0 1-.4-.6 .49 .49 0 0 1 .7-.3h.4l-.2 .7 .1 .9 .2-.1v-.5a.4 .4 0 0 0 .3 .4 .4 .4 0 0 0 .5-.2l-.1 .6 .1 .2 .1-.3 .4 .7-1.1 .7M576.4 147.2l-.1 .6M576.4 155.8l-.1 .3M576.5 153.5l-.2 1.4M576.5 152.7l.4 .3M576.5 157.6l.2-.1 .1 1.1-.2-.6-.4 .7z"/>
<path d="M576.6 154.7l-.4 .3v.5M576.7 149.7a.78 .78 0 0 1 1-.2 .78 .78 0 0 1 .2 1.1l-.3 1 .2-1.4a.48 .48 0 0 0-.6-.3 .48 .48 0 0 0-.3 .5l-.1 .7-.2 .1zM576.7 155.3l-.4 .1-.2 .6h-.4l.3 .3 .2-.1M576.7 153.6l-.4 .9M576.7 149.6h-.5a.54 .54 0 0 0-.6 .7M576.7 147.2v.7M576.8 150.6a.4 .4 0 0 0 .3 .4 .4 .4 0 0 0 .5-.2M577 152.7a1.43 1.43 0 0 1 2 0 1.55 1.55 0 0 1-.9 1.4l-.1 .1a1.21 1.21 0 0 1-1-1.5zM577 150.1l.6-.2 .2 .5-.2 .4a.46 .46 0 0 1-.7 0 .46 .46 0 0 1 .1-.7zM577 154.7l.8-.1-.4 1.2a1.78 1.78 0 0 0-.7 1.8v-.1l-.2 .1-.2 .6-.2-1zM577 150.3l.2 .1M577 154.7l-.9 2.5 .2 1-.1 .8 .4-1 .3 .9-.2-1.4-.4 .7"/>
<path d="M577.1 150.8h.1M577.1 153.7v.1a.65 .65 0 0 0-.1 .9l.8-.1 .6-.6M577.1 147.2l-.1 .7M577.1 150.4v.1M577.2 150.7h.1M577.4 147.3l-.1 .7M577.5 150.5l.2 .1M577.5 155.7l.8-.2-.3 1.1a.66 .66 0 0 0 0 1l-.4 .2-.4-.1zM577.5 150.6h.1M577.7 151.3l.4 .7M577.8 153.8h.1M577.8 152.2l.9-.4 1-.1-.7 1z"/>
<path d="M577.8 147.4l-.2 .6M577.9 154.6l-.5 1.2a1.78 1.78 0 0 0-.7 1.8M577.9 150.4l.6 .3 .7 1-1 .3a1.04 1.04 0 0 1-.3-1.5zM577.9 153.8h-.3M578 150.4l.5 .3 .4 .7M578 154.1h-.1M578.1 147.5l-.2 .6M578.2 158.8v.2l-2 .6-1.1-.3v-.3l1.1 .3 2-.5a5.8 5.8 0 0 0-3.1 .2M578.3 155.6l-.3 1a.71 .71 0 0 0 0 1l-.3 .2-.5-.1 .3-2M578.4 153.8l.2-.2 .2 .1-.1 1.8-1.2 .2 .3-1.1zM578.5 147.6l-.3 .6M578.5 153.4l-.1 .4"/>
<path d="M578.5 152.5l.5 .1v.3M578.6 151.3l.5 .4M578.7 155.5l-1.2 .2M578.7 156.9l-.1 .2 .3 .2M578.8 153.7v.1a4.1 4.1 0 0 1-.5 2.7l-.2 .6 .5 1.1M578.8 147.7l-.3 .6M579 156.6l1.1-.9-.3 1.3a1.28 1.28 0 0 0-.4 1.7l-.4 .1a.37 .37 0 0 1-.5-.2 .37 .37 0 0 1 .2-.4zM579 152.7v-.1a1.03 1.03 0 0 1 .7-.9 1.03 1.03 0 0 1 1 .2 .54 .54 0 0 1 .8 .2 .54 .54 0 0 1-.2 .7 1.22 1.22 0 0 1-1.1 .8 1.22 1.22 0 0 1-1.2-.7M579 152.9l-.5 .8a.77 .77 0 0 1-1.3 .1 .75 .75 0 0 1 0-1.1 .75 .75 0 0 1 1 0l-.2 .6a.37 .37 0 0 0 .4 .2 .37 .37 0 0 0 .3-.4 .78 .78 0 0 0-.6-.9 .78 .78 0 0 0-.9 .4l-.2 .1v.5M579.1 154.4v.6M579.1 147.9l-.2 .6M579.5 148l-.4 .6"/>
<path d="M579.5 153.6l-.8 .1M579.6 157.8l.5 .4M579.8 148.2l-.4 .6M579.8 151.7l-1.4 .1-.6 .4M579.9 156.6l.9 .9M580 153.6a6.6 6.6 0 0 0-1.4 3.5l1.4-1.4 .6-.2M580 151.7l.7 .2a.53 .53 0 0 1 .7 .1 .53 .53 0 0 1 0 .7l.3 1.3 .1 1.7a2.37 2.37 0 0 0-.1 2.5h-2.5l.9-2.5-1.5 1.3a6.7 6.7 0 0 1 1.4-3.4l.4-.1a.94 .94 0 0 1-.9-.7 .94 .94 0 0 1 .5-1.1zM580.1 151.7a.92 .92 0 0 0-.6 1.1 .92 .92 0 0 0 .9 .7M580.1 148.4l-.4 .5M580.1 155.7l-.3 1.3a1.28 1.28 0 0 0-.4 1.7l-.4 .1a.37 .37 0 0 1-.5-.2 .37 .37 0 0 1 .2-.4l.3-1.5M580.2 153.6l-.2 1.1M580.3 157.1a.95 .95 0 0 0 .7 1.1"/>
<path d="M580.3 148.6l-.3 .5M580.6 152.1l-.3 .3M580.6 148.8l-.4 .5M580.7 159.9l.5 .5M580.9 159.6l.5 .5M580.9 149l-.4 .5M581.2 159.4l.5 .5M581.2 149.3l-.5 .4M581.3 159.2l.6 .4M581.4 153.8v3.3M581.4 152.7l.4 2-.1 1.3a2.34 2.34 0 0 0 0 2.2h-2.4M581.4 149.5l-.5 .5"/>
<path d="M581.5 158.9l.6 .4M581.7 149.8l-.5 .4M581.7 158.6l.6 .4M581.9 150.1l-.5 .4M581.9 158.4l.6 .3M582 158.1l.7 .3M582.1 150.3l-.5 .4M582.2 157.8l.6 .3M582.3 150.6l-.6 .4M582.3 157.5l.7 .2M582.5 157.2l.6 .2M582.5 150.9l-.6 .4"/>
<path d="M582.5 156.9l.7 .2M582.6 156.5l.7 .2M582.7 151.3l-.6 .3M582.7 156.3l.7 .1M582.8 155.9l.6 .1M582.8 151.6l-.6 .2M582.8 155.6l.7 .1M582.8 155.3h.7M582.9 155h.7M582.9 154.7h.7M583 151.9l-.7 .2M583.1 152.2l-.6 .2"/>
<path d="M583.2 152.6l-.6 .2M583.3 152.9l-.6 .2M583.4 153.2l-.7 .2M583.4 153.6l-.6 .1M583.5 154.3h-.7M583.5 154l-.7 .1M571.5 160.2l-.5 .5M571.7 160.4l-.4 .5M572 160.6l-.4 .5M572.3 160.7l-.4 .6M572.5 160.9l-.3 .6M572.8 161.1l-.3 .6"/>
<path d="M573.1 161.2l-.2 .6M573.4 161.3l-.2 .7M573.7 161.4l-.2 .7M574 161.5l-.1 .7M574.3 161.6l-.1 .7M574.7 161.7l-.2 .6M575 161.7l-.1 .7M575.3 161.8v.6M575.6 161.8v.6M575.9 161.8l.1 .7M576.3 161.8v.6M576.6 161.8l.1 .6"/>
<path d="M576.9 161.7l.1 .7M577.3 161.6l.1 .7M577.6 161.6l.1 .6M577.9 161.5l.2 .6M578.2 161.4l.2 .6M578.5 161.3l.2 .6M578.8 161.2l.3 .6M579.1 161l.3 .6M579.4 160.8l.3 .6M579.7 160.7l.3 .5M579.9 160.5l.4 .5M580.2 160.3l.4 .5"/>
<path d="M580.4 160.1l.5 .5"/>
</g>
<!-- layer: G-ANNO-TTLB -->
<g fill="#fff" stroke="#fff" stroke-width=".27">
<path d="M557.4 160.1l30.8 4.3-5.7-4.3zM557.4 160.1l30.8 4.3h-30.8z"/>
<path d="M582.5 145.6h5.7l-5.7 14.5zM588.2 145.6l-5.7 14.5 5.7 4.3z"/>
</g>
<path d="M557.4 160.1h25.1v-14.5h5.7v18.8h-30.8z" fill="none" stroke="#fff" stroke-width=".27"/>
<path d="M25.1 11.7h557.4v398.4h-557.4z" fill="none" stroke="#000" stroke-width=".27"/>
<!-- layer: A-ANNO-SYMB -->
<path d="M422.2 392.5h50v2.5h-50zM422.2 393.7h10M447.2 393.7h25" fill="none" stroke="#000" stroke-width=".27"/>
<text font-size="13.4" x="541.4" y="389.9">A714</text>
<g font-size="5.6">
<text x="373" y="55.8">x 8</text>
<text x="419.2" y="81.2">x 8</text>
<text x="396.3" y="92">x 6</text>
<text x="478.4" y="190.5">x 2</text>
<text x="464.5" y="365.9">x 2</text>
</g>
<g font-size="5">
<text x="366.6" y="100.9" transform="rotate(-90 366.6 100.9)">30</text>
<text x="129.7" y="103.6">50</text>
<text x="158.7" y="103.6">50</text>
<text x="388.5" y="102.1" transform="rotate(-90 388.5 102.1)">50</text>
<text x="133" y="109.9">240</text>
<text x="436.2" y="108.2" transform="rotate(-90 436.2 108.2)">38</text>
<text x="412" y="119.8" transform="rotate(-90 412 119.8)">15</text>
<text x="421.8" y="131">8</text>
<text x="385.1" y="141">4</text>
<text x="407.8" y="141.1">3</text>
<text x="114.1" y="149.6" transform="rotate(-89 114.1 149.6)">495</text>
<text x="131.2" y="184.7">370</text>
<text x="547.7" y="185.3">PENSILI</text>
<text x="327" y="186.3" transform="rotate(-90 327 186.3)">50</text>
<text x="548.3" y="191.3">METOD</text>
<text x="111.2" y="212.8" transform="rotate(-90 111.2 212.8)">380</text>
<text x="320.6" y="212.9" transform="rotate(-90 320.6 212.9)">5</text>
<text x="384.6" y="211.6">50</text>
<text x="443.4" y="211.6">50</text>
<text x="327" y="238.7" transform="rotate(-90 327 238.7)">27</text>
<text x="131.1" y="246.4">380</text>
<text x="343.8" y="259.9">10</text>
<text x="384.6" y="259.9">35</text>
<text x="425.7" y="259.9">15</text>
<text x="443.4" y="259.9">20</text>
<text x="460.7" y="259.9">15</text>
<text x="355.6" y="272.3">14</text>
<text x="391.2" y="272.1">7</text>
<text x="406.6" y="272.1">27</text>
<text x="424.7" y="272.1">7</text>
<text x="163.1" y="284.9" transform="rotate(-90 163.1 284.9)">600</text>
<text x="334.3" y="299.1" transform="rotate(-90 334.3 299.1)">40</text>
<text x="436.4" y="297.9" transform="rotate(-90 436.4 297.9)">37</text>
<text x="355.8" y="324.8">40</text>
<text x="355.8" y="332.6">40</text>
<text x="406.6" y="332.6">40</text>
<text x="447.8" y="331.1" transform="rotate(-90 447.8 331.1)">5</text>
<text x="331.3" y="359.2" transform="rotate(90 331.3 359.2)">40</text>
<text x="398.6" y="364.5" transform="rotate(-90 398.6 364.5)">40</text>
<text x="348.3" y="388">15</text>
<text x="362.8" y="388">15</text>
<text x="355.8" y="395.7">29</text>
</g>
<g font-size="4.2">
<text x="392.1" y="42.3">SCALA 1:1</text>
<text x="126.1" y="83.9">SCALA 1:10</text>
<text x="177.3" y="147.1">PANNELLO POSTERIORE</text>
<text x="412.9" y="190.5">ELEMENTI DI AGGANCIO MURO</text>
<text x="178.7" y="207.4">PANNELLO SUPERIORE</text>
<text x="179" y="212.8">E INFERIORE</text>
<text x="182.5" y="282.2">PANNELLO LATERALE X2</text>
<text x="412.9" y="365.9">ELEMENTI DI AGGANCIO</text>
</g>
<g font-size="2.5">
<text x="50.7" y="10.5">1</text>
<text x="105.4" y="10.5">2</text>
<text x="155.4" y="10.5">3</text>
<text x="205.4" y="10.5">4</text>
<text x="255.4" y="10.5">5</text>
<text x="305.4" y="10.5">6</text>
<text x="355.3" y="10.5">7</text>
<text x="405.3" y="10.5">8</text>
<text x="455.3" y="10.5">9</text>
<text x="504.7" y="10.5">10</text>
<text x="554.7" y="10.5">11</text>
<text x="22.3" y="46.6">A</text>
<text x="583.6" y="48.9">A</text>
<text x="22.3" y="111.6">B</text>
<text x="583.6" y="111.6">B</text>
<text x="533.3" y="153">POLITECNICO DI MILANO</text>
<text x="22.2" y="161.6">C</text>
<text x="533.4" y="156">SCUOLA DEL DESIGN</text>
<text x="533.4" y="159.1">C.L. DESIGN DEGLI INTERNI</text>
<text x="583.5" y="161.6">C</text>
<text x="533.5" y="162.9">PROGETTO:</text>
<text x="22.2" y="211.6">D</text>
<text x="533.5" y="212.9">CORSO:</text>
<text x="583.5" y="211.6">D</text>
<text x="543.8" y="216.3">STRUMENTI E METODI</text>
<text x="547.6" y="219.3">DEL PROGETTO</text>
<text x="533.5" y="229.5">DOCENTE:</text>
<text x="546.2" y="236">MARCO FERRARA</text>
<text x="533.5" y="246.2">STUDENTI:</text>
<text x="546.4" y="254.2">ANDREA MONDINI</text>
<text x="22.3" y="261.6">E</text>
<text x="533.5" y="262.9">OGGETTO:</text>
<text x="583.6" y="261.6">E</text>
<text x="551.1" y="269.3">790.540.85</text>
<text x="533.5" y="279.5">NOTE:</text>
<text x="557" y="286">-</text>
<text x="533.5" y="296.2">NOME FILE:</text>
<text x="542.9" y="302.4">METOD_790-540-85.dwg</text>
<text x="22.4" y="311.6">F</text>
<text x="583.7" y="311.6">F</text>
<text x="533.3" y="313.5">VERS</text>
<text x="572.9" y="313.5">DATA</text>
<text x="533.5" y="358.5">A</text>
<text x="567.1" y="358.5">2017.05.23</text>
<text x="22.2" y="361.6">G</text>
<text x="533.5" y="363">TAVOLA NO.:</text>
<text x="569.6" y="363">1 DI</text>
<text x="576.8" y="363">4</text>
<text x="583.5" y="361.6">G</text>
<text x="421.5" y="391.8">0</text>
<text x="431.5" y="391.8">1</text>
<text x="444.7" y="391.8">2.5</text>
<text x="472.4" y="391.8">5</text>
<text x="474" y="394.6">cm</text>
<text x="533.5" y="405.6">DATA:</text>
<text x="543.4" y="405.5">2017/07/13</text>
<text x="558.4" y="405.5">SCALA: 1:10 1:1</text>
<text x="19.6" y="410.3" transform="rotate(-90 19.6 410.3)">DIRECTORY: D:\USERS\ANDRE HARDDISK\DOCUMENTS\GITHUB\VV-D_2_CUCINA\METOD_790-540-85.DWG | PLOTTED ON: 13/07/2017 23:43:40 | BY USER: ANDRE</text>
<text x="22.2" y="411.6">H</text>
<text x="48.9" y="413.5">1</text>
<text x="105.4" y="413.5">2</text>
<text x="155.4" y="413.5">3</text>
<text x="205.4" y="413.5">4</text>
<text x="255.4" y="413.5">5</text>
<text x="305.4" y="413.5">6</text>
<text x="355.3" y="413.5">7</text>
<text x="405.3" y="413.5">8</text>
<text x="455.3" y="413.5">9</text>
<text x="504.7" y="413.5">10</text>
<text x="531.5" y="412.6">0</text>
<text x="533.4" y="408.4">REV:</text>
<text x="541.6" y="412.6">0.1m</text>
<text x="543.4" y="408.5">A</text>
<text x="556.6" y="412.6">0.25m</text>
<text x="558.4" y="408.5">FORMATO:</text>
<text x="574.8" y="408.5">A2</text>
<text x="575" y="412.6">0.5m</text>
</g>
</svg>
